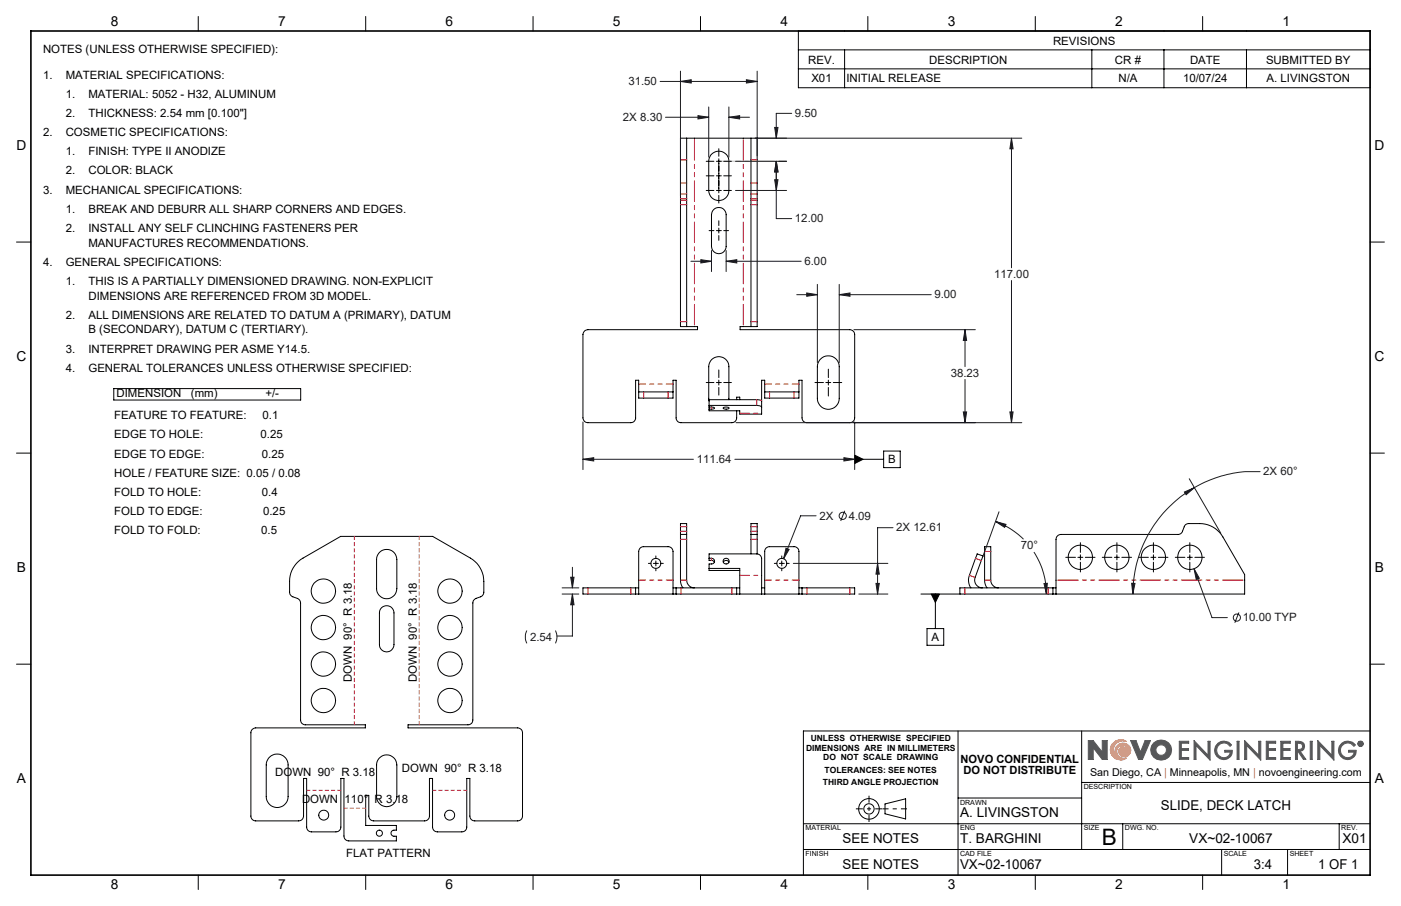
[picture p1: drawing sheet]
<svg xmlns="http://www.w3.org/2000/svg" width="432mm" height="279mm" viewBox="0 0 432 279" stroke-linecap="round" stroke-linejoin="round" font-family="sans-serif">
<g fill="none" stroke="#000" stroke-width=".31">
<path d="M61.1 5.1v4.5M112.7 5.1v4.5M164.3 5.1v4.5M215.9 5.1v4.5M267.5 5.1v4.5M319.1 5.1v4.5M370.7 5.1v4.5M211.6 42.6h-1.9v58.1h1.9M211.6 42.6v58.1M211.6 42.6h19.9M219.1 47.8a3.1 3.1 0 0 1 3.5-1 3.1 3.1 0 0 1 2 2.9v9a3.1 3.1 0 0 1-3.1 3.2 3.1 3.1 0 0 1-3.1-3.2v-9zM231.5 42.6h1.9v58.1h-1.9"/>
<path d="M231.5 42.6v58.1M5.1 74.6h4.4M220 64.6a2.25 2.25 0 0 1 2.4-.5 2.25 2.25 0 0 1 1.4 2.1v9.8a2.26 2.26 0 0 1-2.3 2.2 2.26 2.26 0 0 1-2.2-2.2v-9.8l.2-.8zM422.3 74.6h4.4M211.6 100.7h3.4v1h-33.8a1.57 1.57 0 0 0-1.5 1.5v25.7a1.51 1.51 0 0 0 1.5 1.5h13.2a1.45 1.45 0 0 0 1.5-1.5v-11.6h.9v3.6M231.5 100.7h-3.4v1h33.8a1.57 1.57 0 0 1 1.5 1.5v25.7a1.51 1.51 0 0 1-1.5 1.5h-13.2a1.45 1.45 0 0 1-1.5-1.5v-11.6h-1v3.6M252.6 111a3.4 3.4 0 0 1 3.8-1.1 3.4 3.4 0 0 1 2.3 3.2v9.7a3.4 3.4 0 0 1-3.4 3.4 3.4 3.4 0 0 1-3.4-3.4v-9.7l.2-1.1zM5.1 139.7h4.4M196.8 120.9v1.9h10.6v-1.9M196.8 120.9h10.6M207.4 120.9v-3.6h1v11.6a1.45 1.45 0 0 0 1.5 1.5h15.7a1.45 1.45 0 0 0 1.4-1.5v-2.2M218.5 125h14.7l1.1 .2 .4 .4"/>
<path d="M218.5 125.5l1.4 .1 .3 .2-.3 .3-1.4 .1M222.8 125.8h.1a1.29 1.29 0 0 1 1.8 .1 1.56 1.56 0 0 1-1.9-.1zM224.6 123.3v-10.2a3.1 3.1 0 0 0-3.1-3.1 3.1 3.1 0 0 0-3.1 3.1l.1 10.6M227 123.3v-.8h1v.8M235.7 120.9v1.9h10.5v-1.9M235.7 120.9h10.5M235.7 120.9v-3.6h-1v10.4h-6.7v-1h-9.5v-3.4h15l.8 .1 .4 .4M422.3 139.7h4.4M91.4 173.7l2-1.6 11.6-6.7h28.3l11.7 6.7a8.4 8.4 0 0 1 4.1 7.2v3.3a1.59 1.59 0 0 1-1 1.4l-1.4 .5a1.59 1.59 0 0 0-1 1.4v36.1a1.45 1.45 0 0 1-1.5 1.5h-18.4v1h33.8a1.51 1.51 0 0 1 1.4 1.5v25.7a1.45 1.45 0 0 1-1.4 1.5h-13.3a1.45 1.45 0 0 1-1.5-1.5v-11.6h-.9v15a1.45 1.45 0 0 1-1.6 1.4h-7.5a1.45 1.45 0 0 1-1.5-1.4v-15h-.9v11.6a1.51 1.51 0 0 1-1.6 1.5h-15.6a1.51 1.51 0 0 1-1.5-1.5v-6.4h-1v9.3h9.5v1.4a1.32 1.32 0 0 0-1.5 .4l-.2 .5 .2 .6a1.32 1.32 0 0 0 1.5 .4v1.4h-14.7a1.45 1.45 0 0 1-1.5-1.5v-17.7h-.9v15a1.51 1.51 0 0 1-1.6 1.4h-7.5a1.45 1.45 0 0 1-1.5-1.4v-15h-.9v11.6a1.51 1.51 0 0 1-1.6 1.5h-13.2a1.45 1.45 0 0 1-1.5-1.5v-25.7a1.51 1.51 0 0 1 1.5-1.5h33.8v-1h-18.5a1.45 1.45 0 0 1-1.5-1.5v-36.1a1.59 1.59 0 0 0-.9-1.4l-1.5-.5a1.59 1.59 0 0 1-.9-1.4 13.5 13.5 0 0 1 .7-6.7zM116.8 170.5a3.1 3.1 0 0 1 3.5-.9 3.1 3.1 0 0 1 2 2.9v9a3.1 3.1 0 0 1-3.1 3.1 3.1 3.1 0 0 1-3.1-3.1v-9.5zM209.7 164.8v14.1l.2 1.2 .6 1.2M209.7 164.8v-3.3h1.9v3.3"/>
<path d="M209.7 164.8h1.9M211.6 164.8v14.1a2.41 2.41 0 0 0 2.4 2.4M218.5 175.3h9.5v7.9M218.5 172.2h.8a.88 .88 0 0 1 .9 .8 .88 .88 0 0 1-.9 .9h-.8v2h9.5M220.2 173.4l-.6-.5-1.1-.1v-2h14.7a1.51 1.51 0 0 1 1.5 1.4v11M222.9 173.4a.97 .97 0 0 1 .9-.6 .97 .97 0 0 1 .9 .6M231.5 164.8v6M231.5 164.8v-3.3h1.9v3.3M231.5 164.8h1.9M233.4 164.8v6M117.6 187.4a2.27 2.27 0 0 1 2.4-.4 2.27 2.27 0 0 1 1.4 2v9.8a2.24 2.24 0 0 1-2.2 2.2 2.24 2.24 0 0 1-2.3-2.2v-9.8l.2-.8zM195.9 181.3h-16.2v1.9h16.2"/>
<path d="M195.9 181.3v1.9M195.9 183.2h12.5M195.9 181.3h.9M196.8 183.2v-13.1a1.51 1.51 0 0 1 1.6-1.5h7.5a1.51 1.51 0 0 1 1.5 1.5v13.1M207.4 181.3h1M208.4 183.2h18.6M208.4 181.3h18.6M208.4 181.3v1.9M227 183.2h20.2M227 181.3h1M227 181.3v1.9M234.7 181.3h1"/>
<path d="M235.7 183.2v-13.1a1.45 1.45 0 0 1 1.5-1.5h7.5a1.51 1.51 0 0 1 1.5 1.5v13.1M246.2 181.3h1M247.2 181.3h16.2v1.9h-16.2M247.2 181.3v1.9M299.2 181.3l-.6-1.3v-2l2.6-7.2 1.8 .6-2.5 6.7a2.37 2.37 0 0 0 2.3 3.2M304.2 181.3l-.6-1.2-.1-1.2v-10.3h1.9v10.3a2.41 2.41 0 0 0 2.3 2.4M324.5 181.3h-28.7v1.9h28.7M324.5 183.2h59.1v-6l-6.7-11.6a8.2 8.2 0 0 0-7.2-4.1h-3.3a1.37 1.37 0 0 0-1.4 1l-.5 1.3a1.37 1.37 0 0 1-1.5 1h-36a1.57 1.57 0 0 0-1.5 1.5v16.9M324.5 181.3h1M324.5 181.3v1.9M5.1 204.8h4.4M422.3 204.8h4.4"/>
<path d="M82.8 233.8a3.4 3.4 0 0 1 3.7-1.1 3.4 3.4 0 0 1 2.3 3.2v9.8a3.4 3.4 0 0 1-3.4 3.3 3.4 3.4 0 0 1-3.3-3.3v-9.8l.1-1.1zM116.8 233.9a3.1 3.1 0 0 1 3.5-.9 3.1 3.1 0 0 1 2 2.9v9.8a3.1 3.1 0 0 1-3.1 3.1 3.1 3.1 0 0 1-3.1-3.1v-9.8l.1-1.1zM295.3 225.4v44.5M333.4 225.4v36.6M422.3 225.4h-174.7v44.5M247.6 254h174.7M272.8 247.9l6.3-1.6v6.3l-6.3-1.6zM295.3 246.1h38.1M333.4 241.3h88.9M346 254v8M412.7 254v8M61.1 269.9v4.4"/>
<path d="M112.7 269.9v4.4M164.3 269.9v4.4M215.9 269.9v4.4M247.6 262h174.7M267.5 269.9v4.4M319.1 269.9v4.4M370.7 269.9v4.4M376.5 262v7.9M396.8 262v7.9"/>
<circle cx="202.1" cy="173.7" r="1.54"/>
<circle cx="223.8" cy="173" r=".91"/>
<circle cx="241" cy="173.7" r="1.54"/>
<circle cx="333" cy="171.9" r="3.7"/>
<circle cx="344.2" cy="171.9" r="3.7"/>
<circle cx="355.5" cy="171.9" r="3.7"/>
<circle cx="366.7" cy="171.9" r="3.8"/>
<circle cx="99.7" cy="182.3" r="3.7"/>
<circle cx="99.7" cy="193.5" r="3.7"/>
<circle cx="138.7" cy="182.3" r="3.7"/>
<circle cx="138.7" cy="193.5" r="3.7"/>
<circle cx="99.7" cy="216" r="3.7"/>
<circle cx="99.7" cy="204.8" r="3.7"/>
<circle cx="138.7" cy="216" r="3.7"/>
<circle cx="138.7" cy="204.8" r="3.7"/>
<circle cx="99.8" cy="251.4" r="1.53"/>
<circle cx="116.9" cy="256.9" r=".94"/>
<circle cx="138.6" cy="251.4" r="1.53"/>
<circle cx="267.8" cy="249.5" r="1.59"/>
<circle cx="267.8" cy="249.5" r="3.2"/>
</g>
<g fill="none" stroke="#f00" stroke-width=".31" stroke-dasharray="6.3 1.3 1.3 1.3 1.3 1.3">
<path d="M209.8 49.3h1.9M209.8 59.8h1.9M211.7 56.4h-1.9M231.5 49.3h1.9M231.5 59.8h1.9M233.4 56.4h-1.9M209.8 61.7h1.9M211.7 61.2h-1.9M211.7 63.1h-1.9M231.5 61.7h1.9M233.4 61.2h-1.9M233.4 63.1h-1.9"/>
<path d="M209.8 99.2h1.9M231.5 99.2h1.9M198.4 120.8v1.9M205.9 122.7v-1.9M219.3 126.2v-.7M233.2 125v-1.8M234.7 123.4h-.3M237.2 120.8v1.9M244.7 122.7v-1.9M209.8 163.8h1.9M211.7 166.3h-1.9M211.7 178.9h-1.9"/>
<path d="M211.7 162.4h-1.9M219.3 172.2v.6M231.5 163.8h1.9M233.4 166.3h-1.9M233.4 162.4h-1.9M300.6 178.1l-1.8-.7M302.5 172.9l-1.8-.7M305.4 178.9h-1.9M305.4 170.1h-1.9M181.2 181.3v1.9M194.4 183.2v-1.9M209.9 181.3v1.9"/>
<path d="M225.6 183.2v-1.9M248.7 181.3v1.9M261.9 183.2v-1.9M297.4 181.3v1.9M323 183.2v-1.9"/>
</g>
<path d="M228 127.4h6.7M228 177.4h6.7" fill="none" stroke="#f00" stroke-width=".31" stroke-dasharray="6.3 1.3 1.3 1.3 1.3 1.3" stroke-dashoffset="3.4"/>
<path d="M196.9 118.4h10.5M235.7 118.4h10.5M207.4 178.9h-10.5M246.2 178.9h-10.5" fill="none" stroke="#f00" stroke-width=".31" stroke-dasharray="6.3 1.3 1.3 1.3 1.3 1.3" stroke-dashoffset="4.2"/>
<path d="M229.1 42.6v58.1M214 100.7v-58.1M383.6 178.9h-58.1" fill="none" stroke="#f00" stroke-width=".31" stroke-dasharray="6.3 1.3 1.3 1.3 1.3 1.3" stroke-dashoffset="-.5"/>
<path d="M342.7 229.6a3.1 3.1 0 0 1 4.5-.9 2.82 2.82 0 0 0-3.9 1.7 2.82 2.82 0 0 0 2.3 3.6 2.45 2.45 0 0 1-1.1-4.2 2.45 2.45 0 0 1 4 1.5 1.88 1.88 0 0 1-1.9 2.1 1.88 1.88 0 0 1-1.8-2.2l.6-.7a1.82 1.82 0 0 1 2.4 1.5 1.89 1.89 0 0 0-2.6-2 1.89 1.89 0 0 0-.3 3.3l1.5 .6 .8-.1a3.2 3.2 0 0 1-4-.2 3.2 3.2 0 0 1-.5-4z" fill="none" stroke="#f78d2a" stroke-width=".31"/>
<g fill="none" stroke="#555759" stroke-width=".31">
<path d="M336.9 230.6v3.6h-1.5v-5.8h1.5l2.8 3.6M336.9 230.6h.1M337 230.6l2.7 3.6h1.5v-5.8h-1.5v3.6M339.7 232h.1M348.5 228.4h1.6l1.4 3.6 1.4-3.6h1.7l-2.5 5.8h-1.2zM363.5 228.6h2.9v.6h-2.3v1.7h2.2v.5h-2.2v2.2h2.3v.6h-2.9zM368 228.4l4.3 4.5v-4.3h.7v5.8l-4.4-4.5v4.3h-.6zM375.4 229.2a2.89 2.89 0 0 1 4.2 .5l-.5 .5a2.26 2.26 0 0 0-3.2-.7 2.26 2.26 0 0 0-.5 3.2 2.26 2.26 0 0 0 3.3 .4l.5-1.1h-1.7v-.6h2.3a2.78 2.78 0 0 1-4 2.5 2.78 2.78 0 0 1-.4-4.7zM381.3 228.6h.6v5.6h-.6zM383.6 228.4l4.3 4.5v-4.3h.7v5.8l-4.4-4.5v4.3h-.6zM390.3 228.6h2.9v.6h-2.3v1.7h2.2v.5h-2.2v2.2h2.3v.6h-2.9zM394.8 228.6h2.9v.6h-2.3v1.7h2.2v.5h-2.2v2.2h2.3v.6h-2.9z"/>
<path d="M399.3 228.6a2.74 2.74 0 0 1 2.6 .8l.2 .8-.3 .9-1.1 .6 1.8 2.5h-.8l-1.7-2.5h-.1v2.5h-.6zM399.9 229.2l1.1 .1a1.02 1.02 0 0 1 0 1.7l-1.1 .2zM403.8 228.6h.6v5.6h-.6zM406.2 228.4l4.3 4.5v-4.3h.6v5.8l-4.3-4.5v4.3h-.6zM413.6 229.2a2.89 2.89 0 0 1 4.2 .5l-.5 .5a2.25 2.25 0 0 0-3.3-.7 2.25 2.25 0 0 0-.2 3.4 2.25 2.25 0 0 0 3.4-.3l.1-.6h-1.6v-.6h2.3a2.79 2.79 0 0 1-4 2.5 2.79 2.79 0 0 1-.4-4.7zM419 228.9l.6 .1-.1 .4 .2 .4-.4-.4-.3 .4zM419.2 229l.3 .2-.3 .1z"/>
<circle cx="357.9" cy="231.3" r="1.64"/>
<circle cx="357.9" cy="231.3" r="3.2"/>
<circle cx="419.3" cy="229.4" r=".85"/>
<circle cx="419.3" cy="229.4" r=".71"/>
</g>
<path d="M279.5 249.4h-7.5" fill="none" stroke="#000" stroke-width=".31" stroke-dasharray="15.2 1.3 1.3 1.3" stroke-dashoffset="13.4" stroke-linecap="butt"/>
<path d="M263.8 249.4h8.1M267.8 245.4v8.1" fill="none" stroke="#000" stroke-width=".31" stroke-dasharray="15.2 1.3 1.3 1.3" stroke-dashoffset="13.1" stroke-linecap="butt"/>
<path d="M9.5 9.6h412.8v260.3h-412.8z" fill="none" stroke="#000" stroke-width=".5"/>
<path d="M343 229.1a3.2 3.2 0 0 1 4.2-.4 2.82 2.82 0 0 0-3.9 1.7 2.82 2.82 0 0 0 2.3 3.6 2.43 2.43 0 0 1-1.9-2.8 2.43 2.43 0 0 1 2.7-2 2.43 2.43 0 0 1 2.1 2.7 1.82 1.82 0 0 1-2.5 1.5 1.82 1.82 0 0 1-.9-2.7 1.73 1.73 0 0 1 2.7 1.3 1.9 1.9 0 0 0-2.6-2 1.9 1.9 0 0 0-.3 3.3l.8 .5h1.5a3.2 3.2 0 0 1-4.2-.4 3.2 3.2 0 0 1 0-4.3z" fill-rule="evenodd" fill="#f78d2a"/>
<path d="M335.4 228.4v5.8h1.5v-3.6l2.8 3.6h1.5v-5.8h-1.5v3.6l-2.8-3.6zM348.5 228.4l2.4 5.8h1.2l2.5-5.8h-1.7l-1.4 3.6-1.4-3.6zM355.6 229.1a3.1 3.1 0 0 0 .2 4.6 3.1 3.1 0 0 0 4.6-.6 3.1 3.1 0 0 0-1-4.5l-1.8-.4-1 .3zM356.2 231.3a1.65 1.65 0 0 1 3.3 0 1.65 1.65 0 0 1-3.3 0zM363.5 228.6v5.6h2.9v-.6h-2.3v-2.2h2.2v-.5h-2.2v-1.7h2.3v-.6zM368 228.4v5.8h.6v-4.3l4.4 4.5v-5.8h-.7v4.3zM375.2 229.3a2.79 2.79 0 0 0 .7 4.7 2.79 2.79 0 0 0 3.9-2.6h-2.3v.6h1.7a2.16 2.16 0 0 1-3 1.4 2.16 2.16 0 0 1-.9-3.2 2.22 2.22 0 0 1 3.8 0l.5-.5a2.92 2.92 0 0 0-4.4-.4zM381.3 228.6v5.6h.6v-5.6zM383.6 228.4v5.8h.6v-4.3l4.4 4.5v-5.8h-.7v4.3zM390.3 228.6v5.6h2.9v-.6h-2.3v-2.2h2.2v-.5h-2.2v-1.7h2.3v-.6zM394.8 228.6v5.6h2.9v-.6h-2.3v-2.2h2.2v-.5h-2.2v-1.7h2.3v-.6zM399.3 228.6v5.6h.6v-2.5l1.8 2.5h.8l-1.8-2.5 1.1-.6 .3-1.3a1.6 1.6 0 0 0-2.1-1.2zM399.9 229.2l1.3 .3 .3 .4-.3 1-1.3 .3zM403.8 228.6v5.6h.6v-5.6zM406.2 228.4v5.8h.6v-4.3l4.3 4.5v-5.8h-.6v4.3zM413.3 229.4a2.79 2.79 0 0 0 .9 4.6 2.79 2.79 0 0 0 3.8-2.6h-2.3v.6h1.6a2.18 2.18 0 0 1-3.2 1.3 2.18 2.18 0 0 1-.4-3.5 2.22 2.22 0 0 1 3.6 .4l.5-.5a2.89 2.89 0 0 0-4.5-.3zM419 228.9v.9h.2v-.4l.5 .4-.2-.4 .2-.4zM419.2 229l.3 .2-.3 .1zM418.5 229.4a.85 .85 0 0 0 1.7 0 .85 .85 0 0 0-1.7 0zM418.6 229.4a.71 .71 0 0 1 1.4 0 .71 .71 0 0 1-1.4 0z" fill-rule="evenodd" fill="#555759"/>
<g fill="none" stroke="#191924" stroke-width=".31">
<path d="M203.4 25.1h30M205.1 36.2h13.3M209.7 25.1l3.3-.5v1zM209.7 21.9v38.6M215.1 35.7l3.3 .5-3.3 .5zM218.4 33v15.5M224.6 36.2l3.4-.5v1zM224.6 33v15.5M224.6 36.2h6.4M230 24.6l3.4 .5-3.4 .5zM233.4 21.9v26.1M238.8 39.3h1l-.5 3.3z"/>
<path d="M244 35h-4.7v7.6M226.7 49.7h15.7M226.7 58.7h15.7M232.7 42.6h82.2M238.8 55.4h1l-.5 3.3zM239.3 49.7l.5 3.3h-1zM239.3 49.7v17.7h4.7M311.7 42.6l.5 3.3h-.9zM311.7 42.6v40M219.3 77.3v6.4M223.8 77.3v6.4M212.9 80.6h6.4"/>
<path d="M216 80.1l3.3 .5-3.3 .5zM223.8 80.6l3.3-.5v1zM223.8 80.6h23.1M245.6 90.9h6.3M248.6 90.3l3.3 .6-3.3 .5zM251.9 87.7v24.1M258.7 90.9l3.3-.6v1.1zM258.7 87.7v24.1M258.7 90.9h28.3M311.7 86.5v43.9M263.2 101.7h37.4M297.4 101.7l.5 3.3h-1z"/>
<path d="M297.4 101.7v11.4M297.4 117v13.4M179.7 130.1v14.7M226.8 130.4h88.1M263.4 130.1v14.7M296.9 127h1l-.5 3.4zM311.3 127h.9l-.5 3.4zM179.7 141.6l3.3-.5v1.1zM179.7 141.6h34M226.5 141.6h36.9M251.5 159.1h-4.7l-5.3 13.2M260.1 141.1l3.3 .5-3.3 .6z"/>
<path d="M260.3 157.5l-1.2 3.2M307.9 157.8l-5 13.9M365.1 151.7l3-1.3-2.5 2.2zM366.5 147.6l9.8 16.9M368.1 150.4a37.9 37.9 0 0 0-19 32.8M388.4 145.5h-4.8a37.7 37.7 0 0 0-15.5 4.9M175.9 178h1l-.5 3.3zM176.4 174.9v6.4M242.3 169.1l.9 .3-1.7 2.9zM244.5 173.7h29.1M270 179.9h1l-.5 3.3zM270.5 173.7l.5 3.4h-1z"/>
<path d="M275.2 162.7h-4.7v20.5M306.8 160.8l3.3 .9-.5 .9zM306.8 160.8l4.6 2.3 4.1 3.2M318.7 170.3a23.9 23.9 0 0 1 3.8 12.9M321.8 180l1-.1-.3 3.3zM348.8 179.9h1l-.7 3.3zM368 175.4l1.6 2.9-.9 .4zM368 175.4l5.6 15.1h4.7M162.4 194.5l-.5 1.5 .1 1.2 .4 1.2M171.2 194.5l.5 1.8-.5 2.1M173.2 183.2h5.2M173.2 181.3h5.2"/>
<path d="M176.4 183.2l.5 3.3h-1zM176.4 183.2v12.9h-4.7M264.7 183.2h8.9M381.8 188.9l-1.2 3.2"/>
<circle cx="259.7" cy="159.1" r="1.11"/>
<circle cx="381.2" cy="190.4" r="1.1"/>
</g>
<g fill="none" stroke="#000" stroke-width=".31">
<path d="M246.1 9.6h176.2v17.5h-176.2zM246.1 15.4h176.2M260.3 15.4v11.7M336.5 15.4v11.7M358.7 15.4v11.7M384.2 15.4v11.7M246.1 21.2h176.2M217.7 54.2h2.3M217.7 49.7h2.3M217.7 58.7h2.3M220.8 54.2h1.5M220.8 49.7h1.5"/>
<path d="M220.8 58.7h1.5M221.5 45.9v2.3M221.5 49v10.5M223.1 54.2h2.3M223.1 49.7h2.3M223.1 58.7h2.3M218.5 71.1h1.5M220.8 71.1h1.5M221.5 60.3v2.3M221.5 68.1v1.5M221.5 70.3v1.6M221.5 72.6v1.5"/>
<path d="M223.1 71.1h1.4M35.1 119.8h57.6v3.6h-57.6zM217.7 118h2.3M220.8 118h1.5M221.5 114.1v2.4M221.5 117.2v1.5M221.5 119.5v2.3M223.1 118h2.3M251.2 118h2.6M254.5 118h1.5M255.3 113.8v2.7M255.3 117.2v1.5"/>
<path d="M255.3 119.5v2.6M256.8 118h2.6M272.3 139.1h5.2v5.1h-5.2zM263.4 140.4l2.6 1.2-2.6 1.3zM263.4 141.6h8.9M199.8 173.7h.8M201.4 173.7h1.5M202.1 171.4v.8M202.1 173v1.5M202.1 175.3v.7M203.7 173.7h.7M238.7 173.7h.7"/>
<path d="M240.2 173.7h1.5M240.9 171.4v.8M240.9 173v1.5M240.9 175.3v.7M242.5 173.7h.7M328.5 171.9h3M332.2 171.9h1.5M333 167.4v3M333 171.1v1.5M333 173.4v3M334.5 171.9h3M339.7 171.9h3"/>
<path d="M343.5 171.9h1.5M344.2 167.4v3M344.2 171.1v1.5M344.2 173.4v3M345.8 171.9h3M351 171.9h2.9M354.7 171.9h1.5M355.5 167.4v3M355.5 171.1v1.5M355.5 173.4v3M357 171.9h3M362.2 171.9h3"/>
<path d="M366 171.9h1.5M366.7 167.4v3M366.7 171.1v1.5M366.7 173.4v3M368.3 171.9h2.9M283.8 183.2h12.3M285.7 193.9h5.2v5.1h-5.2zM287 183.2h2.6l-1.3 2.6zM288.3 183.2v10.7"/>
</g>
<path d="M109.2 165.4v58.1M129.2 223.5v-58.1M94.5 243.7h10.6M106 249.2h6.7M133.3 243.7h10.6" fill="none" stroke="#ff0080" stroke-width=".31" stroke-dasharray="1.3 .6" stroke-dashoffset=".1" stroke-linecap="butt"/>
<path d="M221.6 49.7h17.2" fill="none" stroke="#c0c0c0" stroke-width=".31" stroke-dasharray="15.2 1.3 1.3 1.3" stroke-dashoffset="8.5" stroke-linecap="butt"/>
<path d="M263.4 140.4v2.5l2.6-1.3zM287 183.2l1.3 2.6 1.3-2.6z" fill="#000"/>
<g fill="#191924">
<path d="M176.4 183.2l.5 3.3h-1zM175.9 178h1l-.5 3.3zM270 179.9h1l-.5 3.3zM270.5 173.7l.5 3.4h-1zM242.3 169.1l-.8 3.2 1.7-2.9zM260.1 141.1l3.3 .5-3.3 .6zM179.7 141.6l3.3-.5v1.1zM248.6 90.3l3.3 .6-3.3 .5zM258.7 90.9l3.3-.6v1.1zM223.8 80.6l3.3-.5v1zM216 80.1l3.3 .5-3.3 .5zM224.6 36.2l3.4-.5v1zM215.1 35.7l3.3 .5-3.3 .5zM311.3 127h.9l-.5 3.4zM311.7 42.6l.5 3.3h-.9zM209.7 25.1l3.3-.5v1zM230 24.6l3.4 .5-3.4 .5zM296.9 127h1l-.5 3.4zM297.4 101.7l.5 3.3h-1zM239.3 49.7l.5 3.3h-1zM238.8 55.4h1l-.5 3.3zM365.1 151.7l3-1.3-2.5 2.2zM348.8 179.9h1l-.7 3.3zM368 175.4l.7 3.3 .9-.4zM321.8 180l1-.1-.3 3.3zM306.8 160.8l3.3 .9-.5 .9z"/>
<path d="M238.8 39.3h1l-.5 3.3zM239.3 49.7l.5 3.3h-1z"/>
</g>
<text font-size="7" x="339.5" y="260.5">B</text>
<g font-size="4.2">
<text x="34.1" y="8.1">8</text>
<text x="85.7" y="8.1">7</text>
<text x="137.3" y="8.1">6</text>
<text x="188.9" y="8.1">5</text>
<text x="240.5" y="8.1">4</text>
<text x="292.1" y="8.1">3</text>
<text x="343.7" y="8.1">2</text>
<text x="395.3" y="8.1">1</text>
<text x="5.1" y="46.4">D</text>
<text x="423.7" y="46.4">D</text>
<text x="5.1" y="111.4">C</text>
<text x="423.7" y="111.4">C</text>
<text x="5.2" y="176.5">B</text>
<text x="423.8" y="176.5">B</text>
<text x="5.2" y="241.6">A</text>
<text x="423.8" y="241.6">A</text>
<text x="357.8" y="249.9">SLIDE, DECK LATCH</text>
<text x="295.9" y="252">A. LIVINGSTON</text>
<text x="259.7" y="260">SEE NOTES</text>
<text x="295.9" y="260">T. BARGHINI</text>
<text x="366.5" y="260">VX~02-10067</text>
<text x="413.8" y="260">X01</text>
<text x="259.7" y="267.9">SEE NOTES</text>
<text x="295.9" y="267.9">VX~02-10067</text>
<text x="386.4" y="267.9">3:4</text>
<text x="406.3" y="267.9">1 OF 1</text>
<text x="34.1" y="274.2">8</text>
<text x="85.7" y="274.2">7</text>
<text x="137.3" y="274.2">6</text>
<text x="188.9" y="274.2">5</text>
<text x="240.5" y="274.2">4</text>
<text x="292.1" y="274.2">3</text>
<text x="343.7" y="274.2">2</text>
<text x="395.3" y="274.2">1</text>
</g>
<g font-size="3.5">
<text x="13.3" y="16.3">NOTES (UNLESS OTHERWISE SPECIFIED):</text>
<text x="324.6" y="13.8">REVISIONS</text>
<text x="249.1" y="19.6">REV.</text>
<text x="286.4" y="19.6">DESCRIPTION</text>
<text x="343.6" y="19.6">CR #</text>
<text x="366.8" y="19.6">DATE</text>
<text x="390.2" y="19.6">SUBMITTED BY</text>
<text x="13.3" y="24.3">1.</text>
<text x="20.3" y="24.3">MATERIAL SPECIFICATIONS:</text>
<text x="250.1" y="25.4">X01</text>
<text x="260.9" y="25.4">INITIAL RELEASE</text>
<text x="344.7" y="25.4">N/A</text>
<text x="364.6" y="25.4">10/07/24</text>
<text x="390.4" y="25.4">A. LIVINGSTON</text>
<text x="20.3" y="30.2">1.</text>
<text x="27.3" y="30.2">MATERIAL: 5052 - H32, ALUMINUM</text>
<text x="13.3" y="42">2.</text>
<text x="20.3" y="36.1">2.</text>
<text x="20.3" y="42">COSMETIC SPECIFICATIONS:</text>
<text x="27.3" y="36.1">THICKNESS: 2.54 mm [0.100&quot;]</text>
<text x="20.3" y="47.9">1.</text>
<text x="27.3" y="47.9">FINISH: TYPE II ANODIZE</text>
<text x="20.3" y="53.8">2.</text>
<text x="27.3" y="53.8">COLOR: BLACK</text>
<text x="13.3" y="59.7">3.</text>
<text x="20.3" y="59.7">MECHANICAL SPECIFICATIONS:</text>
<text x="20.3" y="65.6">1.</text>
<text x="27.3" y="65.6">BREAK AND DEBURR ALL SHARP CORNERS AND EDGES.</text>
<text x="20.3" y="71.5">2.</text>
<text x="27.3" y="71.5">INSTALL ANY SELF CLINCHING FASTENERS PER</text>
<text x="27.3" y="76.1">MANUFACTURES RECOMMENDATIONS.</text>
<text x="13.3" y="82">4.</text>
<text x="20.3" y="82">GENERAL SPECIFICATIONS:</text>
<text x="20.3" y="87.9">1.</text>
<text x="27.3" y="87.9">THIS IS A PARTIALLY DIMENSIONED DRAWING. NON-EXPLICIT</text>
<text x="27.3" y="92.4">DIMENSIONS ARE REFERENCED FROM 3D MODEL.</text>
<text x="20.3" y="98.3">2.</text>
<text x="27.3" y="98.3">ALL DIMENSIONS ARE RELATED TO DATUM A (PRIMARY), DATUM</text>
<text x="27.3" y="102.8">B (SECONDARY), DATUM C (TERTIARY).</text>
<text x="20.3" y="108.7">3.</text>
<text x="27.3" y="108.7">INTERPRET DRAWING PER ASME Y14.5.</text>
<text x="20.3" y="114.7">4.</text>
<text x="27.3" y="114.7">GENERAL TOLERANCES UNLESS OTHERWISE SPECIFIED:</text>
<text x="35.9" y="122.6">DIMENSION</text>
<text x="58.8" y="122.6">(mm)</text>
<text x="81.8" y="122.6">+/-</text>
<text x="35.2" y="129.3">FEATURE TO FEATURE:</text>
<text x="80.9" y="129.3">0.1</text>
<text x="35.2" y="135.2">EDGE TO HOLE:</text>
<text x="80.3" y="135.2">0.25</text>
<text x="35.2" y="141.1">EDGE TO EDGE:</text>
<text x="80.7" y="141.1">0.25</text>
<text x="273.7" y="142.8">B</text>
<text x="35.2" y="147">HOLE / FEATURE SIZE: 0.05 / 0.08</text>
<text x="35.2" y="152.9">FOLD TO HOLE:</text>
<text x="80.7" y="152.9">0.4</text>
<text x="35.2" y="158.9">FOLD TO EDGE:</text>
<text x="81.1" y="158.9">0.25</text>
<text x="35.2" y="164.8">FOLD TO FOLD:</text>
<text x="80.5" y="164.8">0.5</text>
<text x="287.1" y="197.6">A</text>
<text x="108.4" y="210.3" transform="rotate(-90 108.4 210.3)">DOWN 90° R 3.18</text>
<text x="128.4" y="210.3" transform="rotate(-90 128.4 210.3)">DOWN 90° R 3.18</text>
<text x="84.8" y="239.5">DOWN 90° R 3.18</text>
<text x="123.9" y="238.2">DOWN 90° R 3.18</text>
<text x="296.1" y="235.2">NOVO CONFIDENTIAL</text>
<text x="296.9" y="238.7">DO NOT DISTRIBUTE</text>
<text x="93.1" y="247.8">DOWN 110° R 3.18</text>
<text x="106.7" y="264.4">FLAT PATTERN</text>
</g>
<g font-size="3.5" fill="#191924">
<text x="193.7" y="26.3">31.50</text>
<text x="192" y="37.3">2X 8.30</text>
<text x="245" y="36.1">9.50</text>
<text x="245" y="68.6">12.00</text>
<text x="247.9" y="81.7">6.00</text>
<text x="306.4" y="85.7">117.00</text>
<text x="288" y="92">9.00</text>
<text x="293" y="116.2">38.23</text>
<text x="214.7" y="142.8">111.64</text>
<text x="389.4" y="146.6">2X 60°</text>
<text x="252.5" y="160.2">2X</text>
<text x="261.6" y="160.2">4.09</text>
<text x="276.2" y="163.9">2X 12.61</text>
<text x="314.6" y="169.4">70°</text>
<text x="383" y="191.6">10.00 TYP</text>
<text x="163.4" y="197.6">2.54</text>
</g>
<text font-size="3.3" x="336" y="239.4">San Diego, CA | Minneapolis, MN | novoengineering.com</text>
<g font-size="2.6">
<text x="248.4" y="231.5">DIMENSIONS ARE IN MILLIMETERS</text>
<text x="249.9" y="228.6">UNLESS OTHERWISE SPECIFIED</text>
<text x="253.7" y="234.4">DO NOT SCALE DRAWING</text>
<text x="254.2" y="238.5">TOLERANCES: SEE NOTES</text>
<text x="253.7" y="242.1">THIRD ANGLE PROJECTION</text>
</g>
<g font-size="2.2">
<text x="334" y="243.4">DESCRIPTION</text>
<text x="295.9" y="248.2">DRAWN</text>
<text x="248.3" y="256.1">MATERIAL</text>
<text x="295.9" y="256.1">ENG</text>
<text x="334" y="256.1">SIZE</text>
<text x="346.7" y="256.1">DWG. NO.</text>
<text x="413.4" y="256.1">REV.</text>
<text x="248.3" y="264">FINISH</text>
<text x="295.9" y="264">CAD FILE</text>
<text x="377.2" y="264">SCALE</text>
<text x="397.5" y="264">SHEET</text>
</g>
</svg>
